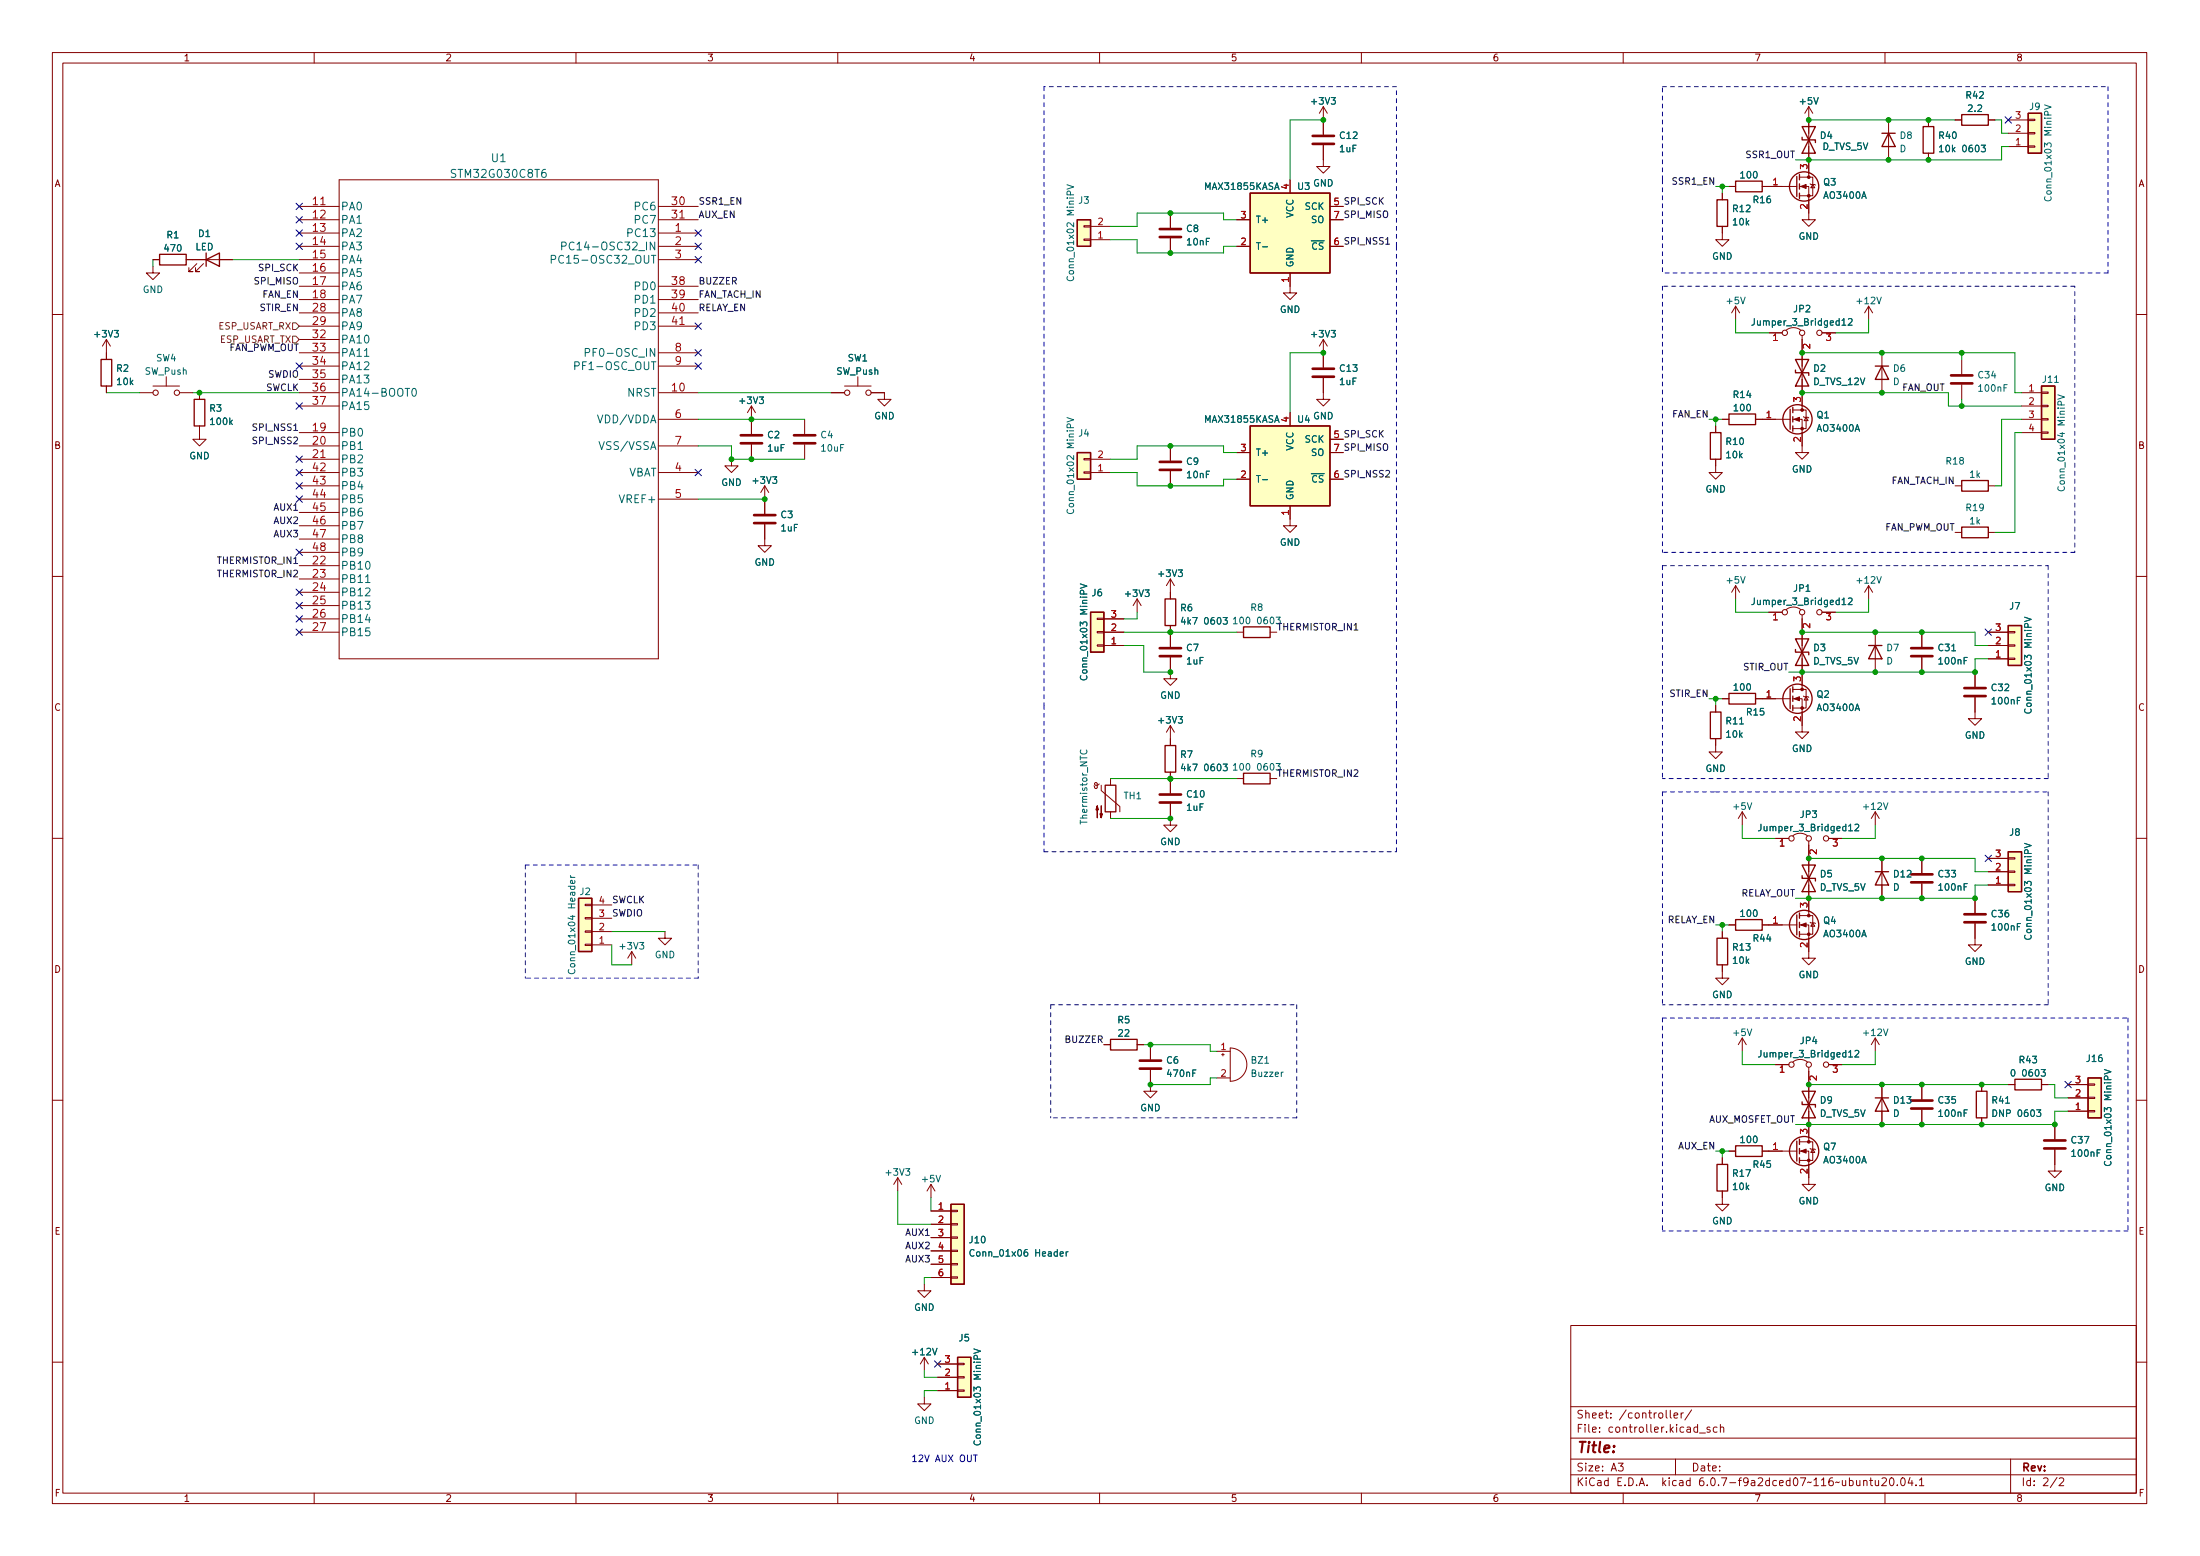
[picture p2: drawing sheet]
<svg xmlns="http://www.w3.org/2000/svg" width="420mm" height="297mm" viewBox="0 0 420 297" stroke-linecap="round" stroke-linejoin="round" font-family="sans-serif">
<g fill="none" stroke="#840000" stroke-width=".19">
<path d="M10 10h400v277h-400zM12 12h396v273h-396zM60 10v2M110 10v2M160 10v2M210 10v2M260 10v2M310 10v2M360 10v2M57.1 39.4h7.7M64.8 34.3h60.9v91.5h-60.9zM125.7 39.4h7.6"/>
<path d="M246.4 34.3v2.6M252.7 27.7v4.1h1.3l-1.3 1.3-1.2-1.3h1.2M252.7 20.4l-.7 1.2M252.7 20.4v5.3M252.7 20.4l.8 1.2M254 39.4h2.5M328.9 36.9v1.2M330.2 35.6h1.3M336.5 35.6h6.7M343.7 35.6h1.7v6.3h1.3l-1.3 1.3-1.2-1.3h1.2M343.7 33.8h2.5v3.6h-2.5M345.4 20.4v13.4"/>
<path d="M345.4 20.4l-.7 1.2M345.4 20.4l.8 1.2M345.7 35.1l1 .2M346.2 35.2l.4 .7h-.8zM360.7 22.9v7.6M368.3 22.9v1.3M368.3 29.2v1.3M373.4 22.9h1.2M379.7 22.9h1.3M383.5 28h3.8M383.5 25.4h3.8M383.5 22.9h3.8"/>
<path d="M387.3 22.8h1.3v.2h-1.3zM387.3 25.3h1.3v.3h-1.3zM387.3 27.8h1.3v.3h-1.3zM29.2 50.8v1.3h1.3l-1.3 1.3-1.3-1.3h1.3M29.2 49.6h1.3M35.6 49.6h8.8M37.6 50.3l-1.5 1.6h.7h-.7v-.8M38.9 50.3l-1.6 1.6h.8h-.8v-.8M57.1 47h7.7M57.1 41.9h7.7M57.1 44.5h7.7M57.1 49.6h7.7"/>
<path d="M57.1 52.1h7.7M57.1 54.6h7.7M57.1 57.2h7.7M57.1 59.7h7.7M125.7 47h7.6M125.7 41.9h7.6M125.7 44.5h7.6M125.7 49.6h7.6M125.7 54.6h7.6M125.7 57.2h7.6M125.7 59.7h7.6M207 43.1h1.3v.2h-1.3z"/>
<path d="M207 45.6h1.3v.3h-1.3zM208.3 45.8h3.8M208.3 43.2h3.8M223.5 40.7v2.8M223.5 45.5v2.8M236.2 47h2.6M236.2 41.9h2.6M246.4 52.1v3.8h1.2l-1.2 1.3-1.3-1.3h1.3M254 47h2.5M254 41.9h2.5M328.9 43.2v2.6h1.3l-1.3 1.2-1.2-1.2h1.2M331.5 58.5v2.5"/>
<path d="M331.5 58.5l-.8 1.2M331.5 58.5l.7 1.2M356.9 58.5v2.5M356.9 58.5l-.8 1.2M356.9 58.5l.7 1.2M10 60h2M20.3 64.8v3.8M20.3 73.7v1.3M20.3 64.8l-.7 1.3M20.3 64.8l.8 1.3M26.7 75h2.5M29.2 73.7h5.1"/>
<path d="M31.7 71.9v1.8M34.3 75h2.5M38.1 75v1.2M57.1 75h7.7M57.1 77.5h7.7M57.1 62.3h7.7M57.1 64.8h7.7M57.1 67.3h7.7M57.1 69.9h7.7M57.1 72.4h7.7M125.7 75h7.6M125.7 62.3h7.6"/>
<path d="M125.7 67.3h7.6M125.7 69.9h7.6M143.5 77.5l-.8 1.3M143.5 77.5v5.3M143.5 77.5l.8 1.3M158.7 75h2.6M161.3 73.7h5.1M163.8 71.9v1.8M166.4 75h2.5v1.2h1.3l-1.3 1.3-1.3-1.3h1.3M246.4 78.8v2.5M252.7 72.2v4h1.3l-1.3 1.3-1.2-1.3h1.2M252.7 64.8v5.3"/>
<path d="M252.7 64.8l-.7 1.3M252.7 64.8l.8 1.3M337.8 63.5h2.6M342.4 78.3h2.5v3.5h-2.5M344.2 64v14.3M344.4 79.5l1 .3M344.9 79.7l.4 .6h-.7zM348 63.5h2.5M359.4 67.3v7.7M374.6 68.6v2.8M374.6 73.4v2.8M386.1 75h3.8"/>
<path d="M386.1 77.5h3.8M389.9 79.9h1.3v.3h-1.3zM389.9 77.4h1.3v.2h-1.3zM389.9 74.8h1.3v.3h-1.3zM408 60h2M38.1 81.3v2.6h1.3l-1.3 1.2-1.3-1.2h1.3M57.1 92.7h7.7M57.1 82.6h7.7M57.1 90.2h7.7M57.1 87.7h7.7M57.1 85.1h7.7M57.1 95.3h7.7"/>
<path d="M57.1 97.8h7.7M125.7 80h7.6M125.7 90.2h7.6M125.7 85.1h7.6M125.7 95.3h7.6M139.7 87.7v1.2h1.3l-1.3 1.3-1.3-1.3h1.3M143.5 84.9v2.8M146 92.7l-.7 1.3M146 92.7v5.4M146 92.7l.8 1.3M153.7 80v2.8M153.7 84.9v2.8"/>
<path d="M207 87.5h1.3v.3h-1.3zM207 90.1h1.3v.2h-1.3zM208.3 90.2h3.8M208.3 87.7h3.8M223.5 85.1v2.8M223.5 90v2.7M236.2 91.5h2.6M236.2 86.4h2.6M246.4 96.6v3.8h1.2l-1.2 1.2-1.3-1.2h1.3M254 91.5h2.5M254 86.4h2.5M254 83.9h2.5"/>
<path d="M327.7 87.7v2.5h1.2l-1.2 1.3-1.3-1.3h1.3M327.7 81.3v1.3M328.9 80h1.3M335.3 80h6.6M342.4 80h1.8v6.4h1.2l-1.2 1.3-1.3-1.3h1.3M373.4 92.7h1.2M379.7 92.7h1.3M386.1 80h3.8M386.1 82.6h3.8M389.9 82.5h1.3v.2h-1.3zM10 110h2M57.1 118.1h7.7"/>
<path d="M57.1 108h7.7M57.1 110.5h7.7M57.1 113.1h7.7M57.1 115.6h7.7M57.1 100.4h7.7M57.1 102.9h7.7M57.1 105.4h7.7M146 100.1v4.1h1.3l-1.3 1.2-1.2-1.2h1.2M209.5 118h1.3v.3h-1.3zM210.8 118.1h3.8M217.2 114.3l-.8 1.3M217.2 114.3v2.6"/>
<path d="M217.2 114.3l.7 1.3M223.5 110.5v3.8M223.5 119.4v4.1M223.5 110.5l-.7 1.3M223.5 110.5l.8 1.3M331.5 111.8l-.8 1.3M331.5 111.8v2.5M331.5 111.8l.7 1.3M337.8 116.9h2.6M344.2 117.4v14.2M348 116.9h2.5M356.9 111.8l-.8 1.3"/>
<path d="M356.9 111.8v2.5M356.9 111.8l.7 1.3M373.4 101.6h1.2M379.7 101.6h1.3M408 110h2M57.1 120.7h7.7M209.5 120.6h1.3v.2h-1.3zM209.5 123.1h1.3v.3h-1.3zM210.8 120.7h3.8M210.8 123.2h3.8M223.5 125.5v4.1h1.3l-1.3 1.2-1.3-1.2h1.3M223.5 138.5v3.8"/>
<path d="M223.5 138.5l-.7 1.3M223.5 138.5l.8 1.3M236.2 120.7h1.3M242.6 120.7h1.2M327.7 134.7v1.2M328.9 133.4h1.3M335.3 133.4h6.6M342.4 133.4h1.8v6.3h1.2l-1.2 1.3-1.3-1.3h1.3M342.4 131.6h2.5v3.6h-2.5M344.4 132.9l1 .2M344.9 133l.4 .6h-.7zM358.1 120.7v7.6"/>
<path d="M367 120.7v2.8M367 125.5v2.8M377.2 133.1v4.1h1.3l-1.3 1.3-1.3-1.3h1.3M377.2 128.3v2.8M379.7 120.7h3.8M379.7 123.2h3.8M379.7 125.8h3.8M383.5 120.6h1.3v.2h-1.3zM383.5 123.1h1.3v.3h-1.3zM383.5 125.6h1.3v.3h-1.3zM209.9 149.6l-.2 .3h-.4l-.2-.1v-.3l.2-.1 .2 .2v.7l-.1 .2h-.3l-.2-.5M210.3 149.9v1l3.6 3.1v1"/>
<path d="M212.1 148.6v1.3M212.1 155v1.2M223.5 153.5v4h1.3l-1.3 1.3-1.3-1.3h1.3M223.5 147.4v4M236.2 148.6h1.3M242.6 148.6h1.2M327.7 141v2.5h1.2l-1.2 1.3-1.3-1.3h1.3M332.7 155v2.5M332.7 155l-.7 1.2M332.7 155l.8 1.2M358.1 155v2.5M358.1 155l-.7 1.2"/>
<path d="M358.1 155l.8 1.2M10 160h2M111.8 172.6h1.2v.3h-1.2zM111.8 175.2h1.2v.2h-1.2zM111.8 177.7h1.2v.3h-1.2zM113 177.8h3.8M113 175.3h3.8M113 172.8h3.8M127 177.8v1.3h1.3l-1.3 1.3-1.3-1.3h1.3M328.9 177.8v1.3M330.2 176.6h1.3M336.5 176.6h6.7"/>
<path d="M339.1 160.1h2.5M343.7 176.6h1.7v6.3h1.3l-1.3 1.3-1.2-1.3h1.2M343.7 174.8h2.5v3.5h-2.5M345.4 160.6v14.2M345.7 176.1l1 .2M346.2 176.2l.4 .6h-.8zM349.2 160.1h2.6M359.4 163.9v7.6M367 163.9v2.8M367 168.7v2.8M377.2 176.3v4.1h1.3l-1.3 1.2-1.3-1.2h1.3M377.2 171.5v2.8"/>
<path d="M379.7 168.9h3.8M379.7 166.4h3.8M379.7 163.9h3.8M383.5 163.7h1.3v.3h-1.3zM383.5 166.3h1.3v.2h-1.3zM383.5 168.8h1.3v.3h-1.3zM408 160h2M111.8 180.2h1.2v.3h-1.2zM113 180.4h3.8M120.6 181.6l-.7 1.3M120.6 181.6v2.6M120.6 181.6l.8 1.3"/>
<path d="M210.8 199.4h1.3M217.2 199.4h1.2M219.7 199.4v2.8M328.9 184.2v2.5h1.3l-1.3 1.3-1.2-1.3h1.2M332.7 198.2l-.7 1.2M332.7 198.2v2.5M332.7 198.2l.8 1.2M358.1 198.2v2.5M358.1 198.2l-.7 1.2M358.1 198.2l.8 1.2M10 210h2M219.7 204.3v4h1.3l-1.3 1.3-1.3-1.3h1.3"/>
<path d="M232.4 200.7h2.5M232.4 205.8h2.5M233.3 201.3h.5M233.6 201.1v.5M235 200.1a3.2 3.2 0 0 1 3.1 3.1 3.2 3.2 0 0 1-3.1 3.2zM330.2 219.7h1.3M336.5 219.7h6.7M339.1 203.2h2.5M343.7 219.7h1.7v6.4h1.3l-1.3 1.3-1.2-1.3h1.2M343.7 218h2.5v3.5h-2.5M345.4 203.7v14.3M345.7 219.2l1 .3"/>
<path d="M346.2 219.4l.4 .6h-.8zM349.2 203.2h2.6M359.4 207v7.7M367 207v2.8M367 211.9v2.8M378.5 207v1.3M378.5 213.4v1.3M383.5 207h1.3M389.9 207h1.3M392.4 219.5v4.1h1.3l-1.3 1.2-1.2-1.2h1.2M392.4 214.7v2.8M395 212.1h3.8"/>
<path d="M395 209.6h3.8M395 207h3.8M398.8 206.9h1.2v.3h-1.2zM398.8 209.5h1.2v.2h-1.2zM398.8 212h1.2v.3h-1.2zM408 210h2M171.4 224.8l-.7 1.3M171.4 224.8v2.6M171.4 224.8l.8 1.3M177.8 226.1l-.8 1.3M177.8 226.1v2.5M177.8 226.1l.8 1.3"/>
<path d="M177.8 231.2h3.8M177.8 233.7h3.8M177.8 236.3h3.8M177.8 238.8h3.8M181.6 238.7h1.3v.2h-1.3zM181.6 236.1h1.3v.3h-1.3zM181.6 233.6h1.3v.2h-1.3zM181.6 231h1.3v.3h-1.3zM328.9 227.4v2.5h1.3l-1.3 1.3-1.2-1.3h1.2M328.9 221v1.3M176.5 245.1v1.3h1.3l-1.3 1.3-1.2-1.3h1.2M176.5 259.1l-.7 1.3"/>
<path d="M176.5 259.1v2.6M176.5 259.1l.8 1.3M177.8 241.3h3.8M177.8 243.9h3.8M181.6 243.7h1.3v.3h-1.3zM181.6 241.2h1.3v.3h-1.3zM300 253h108v32h-108zM10 260h2M176.5 266.7v1.3h1.3l-1.3 1.3-1.2-1.3h1.2M179.1 265.5h3.8M179.1 262.9h3.8M179.1 260.4h3.8"/>
<path d="M182.9 260.3h1.2v.2h-1.2zM182.9 262.8h1.2v.3h-1.2zM182.9 265.3h1.2v.3h-1.2zM300 278.5h108M300 274.5h108M300 268.5h108M309.1 279.3h.9l-.5 .6 .4 .1v.7l-.2 .1-.6-.1M318.2 269.2v1.3l.2 .2M319 269.2v1.3l.2 .2M319.7 270.2l.7-.1-.1-.3-.4-.1-.2 .2 .1 .7h.5M320 278.5v3M321.1 269.7v1"/>
<path d="M321.5 269.7l-.3 .1-.1 .2M323.1 269.1l-1.3 2M324.6 273.6h1.1M326.6 272.5l-.4-.1-.2 .2 .1 .2 .5 .2v.3h-.6M327.9 272.5l-.4-.1-.3 .3 .2 .6h.5M328.6 272.6l.2-.2 .3 .1 .1 .9M328.6 271.9v1.5M384 278.5v6.5M408 260h2M60 285v2M110 285v2M160 285v2"/>
<path d="M210 285v2M260 285v2M300 281.5h108M310 285v2M355.9 282.8l.2-.2 .4 .1 .1 .9M355.9 282.6v1M357.1 282.6h.5M357.3 282.1v1.3l.3 .2M358.1 282.6l.1 .9 .4 .1 .2-.1M358.8 282.6v1M359.4 282.3l.6-.2 .2 .2 .1 .2-.9 1.1h.9M360 285v2"/>
<path d="M361.1 282.2l.1-.1a.8 .8 0 0 1 .5 .8 .8 .8 0 0 1-.5 .7 .99 .99 0 0 1-.1-1.4zM362.4 283.5v.1M363.2 282.2l.2-.1a.8 .8 0 0 1 .5 .8 .8 .8 0 0 1-.5 .7 1 1 0 0 1-.2-1.4zM364.8 282l-.4 1.1h1M365.1 282.6v1M365.9 283.5v.1M366.6 282.5l.4-.4v1.5M366.6 283.6h.8M392.9 282l-1.3 2M393.3 282.3l.5-.2 .3 .2v.2l-.9 1.1h.9"/>
<circle cx="29.7" cy="75" r=".51"/>
<circle cx="33.8" cy="75" r=".51"/>
<circle cx="161.8" cy="75" r=".51"/>
<circle cx="165.9" cy="75" r=".51"/>
<circle cx="340.9" cy="63.5" r=".51"/>
<circle cx="344.2" cy="63.5" r=".51"/>
<circle cx="347.5" cy="63.5" r=".51"/>
<circle cx="340.9" cy="116.9" r=".51"/>
<circle cx="344.2" cy="116.9" r=".51"/>
<circle cx="347.5" cy="116.9" r=".51"/>
<circle cx="342.1" cy="160.1" r=".51"/>
<circle cx="345.4" cy="160.1" r=".51"/>
<circle cx="348.7" cy="160.1" r=".51"/>
<circle cx="342.1" cy="203.2" r=".51"/>
<circle cx="345.4" cy="203.2" r=".51"/>
<circle cx="348.7" cy="203.2" r=".51"/>
</g>
<g fill="none" stroke="#840000" stroke-width=".25">
<path d="M238.8 36.9h15.2v15.2h-15.2zM327.9 38.1h2v5.1h-2zM331.5 34.6h5v2h-5zM343.2 33.7v3.8M343.7 33.3v1M343.7 35.1v1M343.7 36.9v1M344.2 26.2v.5h2.5v.5M344.2 24.2h2.5l-2.5 5h2.5zM359.4 25.4h2.5M360.7 25.4l1.2 2.6h-2.5zM367.3 24.2h2v5h-2z"/>
<path d="M374.6 21.9h5.1v2h-5.1zM387.3 21.6h2.6v7.6h-2.6zM30.5 48.6h5.1v2h-5.1zM39.4 49.6l2.5-1.3v2.5zM39.4 48.3v2.5M205.7 41.9h2.6v5.1h-2.6zM19.3 68.6h2v5.1h-2zM37.1 76.2h2v5.1h-2zM330.2 79h5.1v2.1h-5.1zM341.9 78.1v3.9M342.4 77.8v1M342.4 79.5v1.1"/>
<path d="M342.9 70.6v.6h2.5v.5M342.9 68.6h2.5l-2.5 5.1h2.5zM358.1 69.9h2.6M359.4 69.9l1.3 2.5h-2.6zM389.9 73.7h2.5v10.2h-2.5zM205.7 86.4h2.6v5.1h-2.6zM238.8 81.3h15.2v15.3h-15.2zM326.6 82.6h2.1v5.1h-2.1zM342.4 81.3v1M374.6 91.7h5.1v2.1h-5.1zM208.3 116.9h2.5v7.6h-2.5zM222.5 114.3h2v5.1h-2z"/>
<path d="M237.5 119.7h5.1v2h-5.1zM374.6 100.6h5.1v2.1h-5.1zM383.5 119.4h2.6v7.6h-2.6zM326.6 135.9h2.1v5.1h-2.1zM330.2 132.4h5.1v2h-5.1zM341.9 131.5v3.8M342.4 131.1v1M342.4 132.9v1M342.4 134.7v1M342.9 124v.5h2.5v.5M342.9 122h2.5l-2.5 5h2.5zM356.9 123.2h2.5"/>
<path d="M358.1 123.2l1.3 2.6h-2.5zM211.1 149.9h2v5.1h-2zM222.5 142.3h2v5.1h-2zM237.5 147.6h5.1v2h-5.1zM110.5 171.5h2.5v10.1h-2.5zM327.9 179.1h2v5.1h-2zM331.5 175.6h5v2h-5zM343.2 174.7v3.8M343.7 174.3v1M343.7 176.1v1M343.7 177.8v1.1M344.2 167.2v.5h2.5v.5"/>
<path d="M344.2 165.1h2.5l-2.5 5.1h2.5zM358.1 166.4h2.6M359.4 166.4l1.3 2.5h-2.6zM383.5 162.6h2.6v7.6h-2.6zM212.1 198.4h5.1v2h-5.1zM331.5 218.7h5v2.1h-5zM343.2 217.8v3.9M343.7 217.5v1M343.7 219.2v1.1M344.2 210.3v.6h2.5v.5M344.2 208.3h2.5l-2.5 5.1h2.5zM358.1 209.6h2.6"/>
<path d="M359.4 209.6l1.3 2.5h-2.6zM377.4 208.3h2.1v5.1h-2.1zM384.8 206h5.1v2.1h-5.1zM398.8 205.8h2.5v7.6h-2.5zM181.6 229.9h2.5v15.2h-2.5zM327.9 222.3h2v5.1h-2zM343.7 221v1M182.9 259.1h2.5v7.6h-2.5z"/>
<circle cx="344.6" cy="35.6" r="2.79"/>
<circle cx="343.3" cy="80" r="2.79"/>
<circle cx="343.3" cy="133.4" r="2.79"/>
<circle cx="344.6" cy="176.6" r="2.79"/>
<circle cx="344.6" cy="219.7" r="2.79"/>
</g>
<g fill="none" stroke="#840000" stroke-width=".51">
<path d="M250.7 27.5h4.1M250.7 25.9h4.1M221.5 45.2h4.1M221.5 43.7h4.1M250.7 71.9h4.1M250.7 70.4h4.1M372.6 73.2h4.1M372.6 71.7h4.1M141.5 84.6h4M141.5 83.1h4M144 99.9h4.1M144 98.3h4.1"/>
<path d="M151.6 84.6h4.1M151.6 83.1h4.1M221.5 89.7h4.1M221.5 88.2h4.1M221.5 125.3h4.1M221.5 123.7h4.1M365 125.3h4.1M365 123.7h4.1M375.2 132.9h4M375.2 131.4h4M221.5 153.2h4.1M221.5 151.7h4.1"/>
<path d="M365 168.4h4.1M365 166.9h4.1M375.2 176.1h4M375.2 174.5h4M217.7 204h4M217.7 202.5h4M365 211.6h4.1M365 210.1h4.1M390.4 219.2h4.1M390.4 217.7h4.1"/>
</g>
<g fill="none" stroke="#006464" stroke-width=".19">
<path d="M203.8 35.3l1.2 .4-1.2 .4M370.4 28.1l.4-.4v1.3M370.4 29h.7M378.4 27.7h.8l-.5 .5 .4 .1v.6l-.2 .1-.5-.1M390.5 20l1.2 .4-1.2 .5M390.6 37.6a.6 .6 0 0 0 .4 .8 .6 .6 0 0 0 .7-.6l-.1-.2M105.3 49.5h.7l.1-.3v-.3l-.3-.2h-.5v1.5M107.3 47l.7-.1 .1-.2v-.4l-.3-.1h-.5v1.5M109.6 46.3a.6 .6 0 0 0-.7 0 .6 .6 0 0 0-.2 .8 .56 .56 0 0 0 .3 .5 .56 .56 0 0 0 .6 0M203.9 52.8a.6 .6 0 0 0 .4 .8 .6 .6 0 0 0 .7-.6l-.1-.2M241.1 47.1h1M69.6 68h.9"/>
<path d="M78.9 74.2l.1-.1a.8 .8 0 0 1 .5 .8 .8 .8 0 0 1-.5 .7 1 1 0 0 1-.1-1.4zM109.8 69.9l.7-.1 .1-.2v-.4l-.3-.1h-.5v1.5M111.8 67.3l.7-.1 .1-.2v-.3l-.3-.2h-.5v1.5M203.8 79.7l1.2 .4-1.2 .5M335 60.8v1.1l-.4 .2M353 60.9l.5-.1 .2 .4-.8 .9h.8M393 75.4l1.3 .4-1.3 .4M203.9 97.3a.6 .6 0 0 0 .4 .8 .6 .6 0 0 0 .7-.6l-.1-.2M241.1 91.6h1M393.1 92.9a.6 .6 0 0 0 .4 .8 .6 .6 0 0 0 .8-.5l-.1-.3M69.8 111.2h.9M206.3 111.5l1.3 .4-1.3 .4"/>
<path d="M225.9 117.8l-.3 .9h.8M233.6 117.9h.8l-.4 .5 .3 .1v.5l-.2 .2-.5-.2M235.6 118.2l.3-.4v1.3M235.6 119.1h.7M243.7 117.8h.8l-.4 .5 .3 .1v.6l-.1 .1-.6-.1M335 114.2v1l-.4 .2M353 114.3l.5-.1 .2 .3-.8 .9h.8M386.7 117.8l1.2 .4-1.2 .5M206.4 129a.6 .6 0 0 0 .5 .8 .6 .6 0 0 0 .7-.6l-.1-.2M386.8 135.4a.6 .6 0 0 0 .4 .8 .6 .6 0 0 0 .7-.6l-.1-.2M206.4 143.2a.6 .6 0 0 0 .5 .8 .6 .6 0 0 0 .7-.6l-.1-.2M225.9 145.8l-.3 .9h.8"/>
<path d="M233.6 145.9h.8l-.4 .5 .3 .1v.5l-.2 .1-.5-.1M235.6 146.1l.3-.3v1.2M235.6 147h.7M243.7 145.8h.8l-.4 .4 .3 .2v.5l-.1 .1-.6-.1M336.3 157.3l-.1 1.1-.4 .2M354.3 157.5l.5-.2 .2 .4-.8 .9h.8M108.9 167.1l.3 .4M108.9 167.5h.9M109.7 168.1l.1 .4-.2 .1h-.6v-.5l.3-.1 .1 .6M386.7 161l1.2 .4-1.2 .4M386.8 178.5a.6 .6 0 0 0 .4 .9 .6 .6 0 0 0 .7-.6l-.1-.3M108.6 185.1a.6 .6 0 0 0 .5 .8 .6 .6 0 0 0 .7-.6l-.1-.2"/>
<path d="M336.3 200.5l-.1 1.1-.4 .2M354.3 200.6l.5-.1 .2 .4-.8 .9h.8M384.2 204.3l.2-.1a.68 .68 0 0 1 .4 .6 .68 .68 0 0 1-.4 .6l-.3-.4zM389.8 204.2h.8l-.4 .5 .4 .1v.5l-.2 .1-.6-.1M401.9 204.2l1.3 .4-1.3 .4M186 238.7a.6 .6 0 0 0-.8 .4 .6 .6 0 0 0 .6 .7l.2-.1M202.5 239.4l.6-.1-.1-.3h-.3l-.2 .1v.6h.5M203.6 239v.8M204 239l-.4 .2M402 221.7a.6 .6 0 0 0 .4 .8 .6 .6 0 0 0 .8-.5l-.2-.3M186 257.5l1.3 .4-1.3 .5M186.1 275.1a.6 .6 0 0 0 .4 .8 .6 .6 0 0 0 .8-.6l-.2-.2"/>
</g>
<g fill="#840000" stroke="#840000" stroke-width=".19">
<path d="M342.6 80l1.1-.3v.7z"/>
<path d="M343.9 35.6l1-.4v.8z"/>
<path d="M343.9 219.7l1-.3v.7z"/>
<path d="M209.5 153.8l.3 .8h-.5l.2-.8v2.3z"/>
<path d="M210.3 153.8v2.3l-.2-.7h.5l-.3 .7z"/>
<path d="M343.9 176.6l1-.4v.7z"/>
<path d="M342.6 133.4l1.1-.4v.8z"/>
<circle cx="344.2" cy="81.8" r=".25"/>
<circle cx="344.2" cy="78.3" r=".25"/>
<circle cx="345.4" cy="37.4" r=".25"/>
<circle cx="345.4" cy="33.8" r=".25"/>
<circle cx="345.4" cy="221.5" r=".25"/>
<circle cx="345.4" cy="218" r=".25"/>
<circle cx="345.4" cy="178.3" r=".25"/>
<circle cx="345.4" cy="174.8" r=".25"/>
<circle cx="344.2" cy="135.2" r=".25"/>
<circle cx="344.2" cy="131.6" r=".25"/>
</g>
<g fill="#ffffc2" stroke="#ffffc2" stroke-width=".19">
<path d="M389.9 73.7h2.5v10.2h-2.5z"/>
<path d="M205.7 41.9h2.6v5.1h-2.6z"/>
<path d="M205.7 86.4h2.6v5.1h-2.6z"/>
<path d="M238.8 81.3h15.2v15.3h-15.2z"/>
<path d="M387.3 21.6h2.6v7.6h-2.6z"/>
<path d="M181.6 229.9h2.5v15.2h-2.5z"/>
<path d="M238.8 36.9h15.2v15.2h-15.2z"/>
<path d="M398.8 205.8h2.5v7.6h-2.5z"/>
<path d="M208.3 116.9h2.5v7.6h-2.5z"/>
<path d="M383.5 162.6h2.6v7.6h-2.6z"/>
<path d="M383.5 119.4h2.6v7.6h-2.6z"/>
<path d="M110.5 171.5h2.5v10.1h-2.5z"/>
<path d="M182.9 259.1h2.5v7.6h-2.5z"/>
</g>
<path d="M55.9 61.6h.6l.6 .7-.6 .6h-.6zM55.9 64.2h.6l.6 .6-.6 .6h-.6z" fill="none" stroke="#725600" stroke-width=".19"/>
<path d="M264.7 46.6h.7" fill="none" stroke="#0f0f0f" stroke-width=".19"/>
<path d="M185.9 277.8h.7M186.3 277.8v1.2" fill="none" stroke="#0000c2" stroke-width=".19"/>
<g fill="none" stroke="#0000c2" stroke-width=".19" stroke-dasharray=".8 .8">
<path d="M199.4 16.5v90.2M266.7 16.5h-67.3M317.5 16.5h85.1M402.6 16.5v35.6M317.5 34.3v-17.8M317.5 34.3v17.8M266.7 47v-30.5M266.7 47v59.7M317.5 54.6v50.8M396.2 54.6h-78.7M402.6 52.1h-85.1M396.2 61v44.4"/>
<path d="M396.2 61v-6.4M199.4 106.7v28M317.5 108h73.7M317.5 108v40.6M391.2 108v40.6M396.2 105.4h-78.7M199.4 134.7v27.9M266.7 134.7v-28M317.5 151.2v40.6M317.5 151.2h10.2M327.7 151.2h63.5M391.2 151.2v40.6"/>
<path d="M391.2 148.6h-73.7M100.3 165.1v21.6M100.3 165.1h33M133.3 165.1v21.6M199.4 162.6h67.3M266.7 162.6v-27.9M133.3 186.7h-33M200.7 191.8h46.9M200.7 191.8v21.6M247.6 191.8v21.6M317.5 194.3h10.2M317.5 194.3v40.7"/>
<path d="M327.7 194.3h78.7M391.2 191.8h-73.7M406.4 194.3v40.7M247.6 213.4h-46.9M406.4 235h-88.9"/>
</g>
<g fill="none" stroke="#009600" stroke-width=".19">
<path d="M252.7 22.9h-6.3v11.4M327.7 35.6h2.5M328.9 35.6v1.3M345.4 22.9h28M381 22.9h1.3v2.5h1.2M383.5 28h-1.2v2.5h-39.4M29.2 49.6v1.2M44.4 49.6h12.7M212.1 45.8h5.1v2.5h16.5v-1.3h2.5M236.2 41.9h-2.5v-1.2h-16.5v2.5h-5.1M20.3 75h6.4M36.8 75h20.3"/>
<path d="M133.3 75h25.4M252.7 67.3h-6.3v11.5M331.5 61v2.5h6.3M344.2 75h27.9v2.5h14M344.2 67.3h40.6v7.7h1.3M356.9 61v2.5h-6.4M374.6 67.3v1.3M374.6 76.2v1.3M133.3 85.1h6.4v2.6h14M133.3 95.3h12.7M133.3 80h20.4M212.1 90.2h5.1v2.5h16.5v-1.2h2.5"/>
<path d="M236.2 86.4h-2.5v-1.3h-16.5v2.6h-5.1M326.4 80h2.5M327.7 80v1.3M386.1 80h-3.8v12.7h-1.3M386.1 82.6h-1.3v19h-3.8M217.2 116.9v1.2h-2.6M331.5 114.3v2.6h6.3M356.9 114.3v2.6h-6.4M214.6 123.2h3.8v5.1h5.1M214.6 120.7h21.6M223.5 120.7h.1M223.5 120.6v.1"/>
<path d="M326.4 133.4h2.5M327.7 133.4v1.3M344.2 120.7h33v2.5h2.5M379.7 125.8h-2.5v2.5h-35.6M212.1 156.2h11.4M212.1 148.6h24.1M223.5 148.7h.1M223.5 148.6v.1M332.7 157.5v2.6h6.4M358.1 157.5v2.6h-6.3M116.8 177.8h10.2M327.7 176.6h2.5"/>
<path d="M328.9 176.6v1.2M345.4 163.9h31.8v2.5h2.5M379.7 168.9h-2.5v2.6h-34.3M116.8 180.4v3.8h3.8M218.4 199.4h12.7v1.3h1.3M232.4 205.8h-1.3v1.2h-11.4M327.7 219.7h2.5M328.9 219.7v1.3M332.7 200.7v2.5h6.4M345.4 207h38.1M358.1 200.7v2.5h-6.3M391.2 207h1.2v2.6h2.6"/>
<path d="M395 212.1h-2.6v2.6h-49.5M171.4 227.4v6.3h6.4M177.8 228.6v2.6M177.8 243.9h-1.3v1.2M176.5 261.7v1.2h2.6M179.1 265.5h-2.6v1.2"/>
</g>
<g fill="none" stroke="#000084" stroke-width=".19">
<path d="M56.5 38.8l1.3 1.2M57.8 38.8l-1.3 1.2M382.9 22.3l1.2 1.2M384.1 22.3l-1.2 1.2M56.5 43.9l1.3 1.2M56.5 41.3l1.3 1.3M56.5 46.4l1.3 1.2M57.8 43.9l-1.3 1.2M57.8 41.3l-1.3 1.3M57.8 46.4l-1.3 1.2M132.7 49l1.3 1.2M132.7 43.9l1.3 1.2"/>
<path d="M132.7 46.4l1.3 1.2M134 49l-1.3 1.2M134 43.9l-1.3 1.2M134 46.4l-1.3 1.2M56.5 76.9l1.3 1.2M56.5 69.3l1.3 1.2M57.8 76.9l-1.3 1.2M57.8 69.3l-1.3 1.2M132.7 66.7l1.3 1.3M132.7 69.3l1.3 1.2M132.7 61.7l1.3 1.2M134 66.7l-1.3 1.3"/>
<path d="M134 69.3l-1.3 1.2M134 61.7l-1.3 1.2M56.5 94.7l1.3 1.2M56.5 87.1l1.3 1.2M56.5 89.6l1.3 1.2M56.5 92.1l1.3 1.3M57.8 94.7l-1.3 1.2M57.8 87.1l-1.3 1.2M57.8 89.6l-1.3 1.2M57.8 92.1l-1.3 1.3M132.7 89.6l1.3 1.2M134 89.6l-1.3 1.2"/>
<path d="M56.5 104.8l1.3 1.3M56.5 115l1.3 1.2M56.5 112.5l1.3 1.2M56.5 117.5l1.3 1.3M57.8 104.8l-1.3 1.3M57.8 115l-1.3 1.2M57.8 112.5l-1.3 1.2M57.8 117.5l-1.3 1.3M56.5 120.1l1.3 1.2M57.8 120.1l-1.3 1.2M379.1 120.1l1.2 1.2M380.3 120.1l-1.2 1.2"/>
<path d="M379.1 163.3l1.2 1.2M380.3 163.3l-1.2 1.2M394.4 206.4l1.2 1.3M395.6 206.4l-1.2 1.3M178.5 259.8l1.2 1.2M179.7 259.8l-1.2 1.2"/>
</g>
<g fill="#009600" stroke="#009600" stroke-width=".19">
<circle cx="143.5" cy="80" r=".46"/>
<circle cx="139.7" cy="87.7" r=".46"/>
<circle cx="143.5" cy="87.7" r=".46"/>
<circle cx="38.1" cy="75" r=".46"/>
<circle cx="223.5" cy="120.7" r=".46"/>
<circle cx="223.5" cy="128.3" r=".46"/>
<circle cx="223.5" cy="156.2" r=".46"/>
<circle cx="223.5" cy="148.7" r=".46"/>
<circle cx="223.5" cy="148.6" r=".46"/>
<circle cx="146" cy="95.3" r=".46"/>
<circle cx="223.5" cy="85.1" r=".46"/>
<circle cx="223.5" cy="92.7" r=".46"/>
<circle cx="223.5" cy="48.3" r=".46"/>
<circle cx="223.5" cy="40.7" r=".46"/>
<circle cx="252.7" cy="22.9" r=".46"/>
<circle cx="368.3" cy="30.5" r=".46"/>
<circle cx="345.4" cy="22.9" r=".46"/>
<circle cx="345.4" cy="30.5" r=".46"/>
<circle cx="360.7" cy="22.9" r=".46"/>
<circle cx="360.7" cy="30.5" r=".46"/>
<circle cx="368.3" cy="22.9" r=".46"/>
<circle cx="327.7" cy="80" r=".46"/>
<circle cx="359.4" cy="67.3" r=".46"/>
<circle cx="359.4" cy="75" r=".46"/>
<circle cx="374.6" cy="77.5" r=".46"/>
<circle cx="328.9" cy="35.6" r=".46"/>
<circle cx="374.6" cy="67.3" r=".46"/>
<circle cx="344.2" cy="67.3" r=".46"/>
<circle cx="344.2" cy="75" r=".46"/>
<circle cx="252.7" cy="67.3" r=".46"/>
<circle cx="367" cy="171.5" r=".46"/>
<circle cx="367" cy="163.9" r=".46"/>
<circle cx="328.9" cy="176.6" r=".46"/>
<circle cx="359.4" cy="163.9" r=".46"/>
<circle cx="359.4" cy="171.5" r=".46"/>
<circle cx="345.4" cy="171.5" r=".46"/>
<circle cx="377.2" cy="171.5" r=".46"/>
<circle cx="358.1" cy="120.7" r=".46"/>
<circle cx="344.2" cy="128.3" r=".46"/>
<circle cx="344.2" cy="120.7" r=".46"/>
<circle cx="377.2" cy="128.3" r=".46"/>
<circle cx="358.1" cy="128.3" r=".46"/>
<circle cx="327.7" cy="133.4" r=".46"/>
<circle cx="367" cy="120.7" r=".46"/>
<circle cx="367" cy="128.3" r=".46"/>
<circle cx="345.4" cy="207" r=".46"/>
<circle cx="345.4" cy="214.7" r=".46"/>
<circle cx="359.4" cy="214.7" r=".46"/>
<circle cx="367" cy="214.7" r=".46"/>
<circle cx="359.4" cy="207" r=".46"/>
<circle cx="328.9" cy="219.7" r=".46"/>
<circle cx="392.4" cy="214.7" r=".46"/>
<circle cx="378.5" cy="207" r=".46"/>
<circle cx="378.5" cy="214.7" r=".46"/>
<circle cx="367" cy="207" r=".46"/>
<circle cx="345.4" cy="163.9" r=".46"/>
<circle cx="219.7" cy="199.4" r=".46"/>
<circle cx="219.7" cy="207" r=".46"/>
</g>
<text font-size="2.8" fill="#840000" x="301" y="277.3">Title:</text>
<g font-size="2.1" fill="#006464">
<text x="86.6" y="33.9">STM32G030C8T6</text>
<text x="93.9" y="30.9">U1</text>
<text x="65" y="40.2">PA0</text>
<text x="121.4" y="40.2">PC6</text>
<text x="65" y="42.7">PA1</text>
<text x="65" y="45.2">PA2</text>
<text x="65" y="47.8">PA3</text>
<text x="109.5" y="47.8">PC14-OSC32_IN</text>
<text x="120.3" y="45.2">PC13</text>
<text x="121.4" y="42.7">PC7</text>
<text x="65" y="50.3">PA4</text>
<text x="65" y="52.9">PA5</text>
<text x="107.2" y="50.3">PC15-OSC32_OUT</text>
<text x="65" y="55.4">PA6</text>
<text x="65" y="57.9">PA7</text>
<text x="121.4" y="55.4">PD0</text>
<text x="121.4" y="57.9">PD1</text>
<text x="65" y="60.5">PA8</text>
<text x="65" y="63">PA9</text>
<text x="65" y="65.6">PA10</text>
<text x="121.4" y="60.5">PD2</text>
<text x="121.4" y="63">PD3</text>
<text x="65" y="68.1">PA11</text>
<text x="65" y="70.6">PA12</text>
<text x="110.9" y="70.6">PF1-OSC_OUT</text>
<text x="113.2" y="68.1">PF0-OSC_IN</text>
<text x="65" y="73.2">PA13</text>
<text x="65" y="75.7">PA14-BOOT0</text>
<text x="119.8" y="75.7">NRST</text>
<text x="65" y="83.3">PB0</text>
<text x="65" y="78.3">PA15</text>
<text x="114.6" y="80.8">VDD/VDDA</text>
<text x="65" y="85.9">PB1</text>
<text x="65" y="88.4">PB2</text>
<text x="115" y="85.9">VSS/VSSA</text>
<text x="65" y="91">PB3</text>
<text x="65" y="93.5">PB4</text>
<text x="119.8" y="91">VBAT</text>
<text x="65" y="96">PB5</text>
<text x="65" y="98.6">PB6</text>
<text x="65" y="101.1">PB7</text>
<text x="118.7" y="96">VREF+</text>
<text x="65" y="103.7">PB8</text>
<text x="65" y="106.2">PB9</text>
<text x="65" y="108.7">PB10</text>
<text x="65" y="111.3">PB11</text>
<text x="65" y="113.8">PB12</text>
<text x="65" y="116.4">PB13</text>
<text x="65" y="118.9">PB14</text>
<text x="65" y="121.4">PB15</text>
</g>
<g font-size="2.1" fill="#a90000">
<text x="59.8" y="39.2">11</text>
<text x="59.8" y="41.7">12</text>
<text x="128.4" y="39.2">30</text>
<text x="128.4" y="41.7">31</text>
<text x="59.8" y="44.2">13</text>
<text x="59.8" y="46.8">14</text>
<text x="129" y="44.2">1</text>
<text x="129" y="46.8">2</text>
<text x="59.8" y="49.3">15</text>
<text x="59.8" y="51.9">16</text>
<text x="129" y="49.3">3</text>
<text x="59.8" y="54.4">17</text>
<text x="59.8" y="56.9">18</text>
<text x="59.8" y="59.5">28</text>
<text x="128.4" y="54.4">38</text>
<text x="128.4" y="56.9">39</text>
<text x="128.4" y="59.5">40</text>
<text x="59.8" y="62">29</text>
<text x="59.8" y="64.6">32</text>
<text x="128.4" y="62">41</text>
<text x="59.8" y="67.1">33</text>
<text x="59.8" y="69.6">34</text>
<text x="129" y="67.1">8</text>
<text x="129" y="69.6">9</text>
<text x="59.8" y="72.2">35</text>
<text x="59.8" y="74.7">36</text>
<text x="59.8" y="77.3">37</text>
<text x="128.4" y="74.7">10</text>
<text x="59.8" y="82.3">19</text>
<text x="129" y="79.8">6</text>
<text x="59.8" y="84.9">20</text>
<text x="59.8" y="87.4">21</text>
<text x="59.8" y="90">42</text>
<text x="129" y="90">4</text>
<text x="129" y="84.9">7</text>
<text x="59.8" y="92.5">43</text>
<text x="59.8" y="95">44</text>
<text x="129" y="95">5</text>
<text x="59.8" y="97.6">45</text>
<text x="59.8" y="100.1">46</text>
<text x="59.8" y="107.7">22</text>
<text x="59.8" y="102.7">47</text>
<text x="59.8" y="105.2">48</text>
<text x="59.8" y="110.3">23</text>
<text x="59.8" y="112.8">24</text>
<text x="59.8" y="115.4">25</text>
<text x="59.8" y="117.9">26</text>
<text x="59.8" y="120.4">27</text>
</g>
<g font-size="2.1" fill="#840000">
<text x="301" y="273.5">File: controller.kicad_sch</text>
<text x="301" y="270.8">Sheet: /controller/</text>
<text x="301" y="280.9">Size: A3</text>
<text x="323" y="280.9">Date:</text>
<text x="386" y="280.9">Rev:</text>
<text x="301" y="283.7">KiCad E.D.A. kicad 6.0.7-f9a2dced07~116~ubuntu20.04.1</text>
<text x="386" y="283.7">Id: 2/2</text>
</g>
<g font-size="1.8" fill="#840000">
<text x="35" y="11.7">1</text>
<text x="85" y="11.7">2</text>
<text x="135" y="11.7">3</text>
<text x="185" y="11.7">4</text>
<text x="235" y="11.7">5</text>
<text x="285" y="11.7">6</text>
<text x="335" y="11.7">7</text>
<text x="385" y="11.7">8</text>
<text x="10.3" y="35.7">A</text>
<text x="408.3" y="35.7">A</text>
<text x="10.3" y="85.7">B</text>
<text x="408.3" y="85.7">B</text>
<text x="10.3" y="135.7">C</text>
<text x="408.3" y="135.7">C</text>
<text x="10.3" y="185.7">D</text>
<text x="408.3" y="185.7">D</text>
<text x="10.4" y="235.7">E</text>
<text x="408.4" y="235.7">E</text>
<text x="10.4" y="285.7">F</text>
<text x="35" y="286.7">1</text>
<text x="85" y="286.7">2</text>
<text x="135" y="286.7">3</text>
<text x="185" y="286.7">4</text>
<text x="235" y="286.7">5</text>
<text x="285" y="286.7">6</text>
<text x="335" y="286.7">7</text>
<text x="385" y="286.7">8</text>
<text x="408.4" y="285.7">F</text>
</g>
<g font-size="1.8" fill="#006464">
<text x="250.6" y="20">+3V3</text>
<text x="343.8" y="20">+5V</text>
<text x="375.6" y="18.8">R42</text>
<text x="376" y="21.4">2.2</text>
<text x="387.6" y="21">J9</text>
<text x="255.9" y="29">1uF</text>
<text x="256" y="26.5">C12</text>
<text x="347.7" y="26.5">D4</text>
<text x="348" y="28.6">D_TVS_5V</text>
<text x="362.8" y="29">D</text>
<text x="362.9" y="26.5">D8</text>
<text x="370.4" y="26.5">R40</text>
<text x="371.1" y="29">10k 0603</text>
<text x="250.8" y="35.6">GND</text>
<text x="332.5" y="34.1">100</text>
<text x="348.3" y="35.4">Q3</text>
<text x="206" y="38.9">J3</text>
<text x="230.2" y="36.2">MAX31855KASA</text>
<text x="247" y="41.6" transform="rotate(-90 247 41.6)">VCC</text>
<text x="247.9" y="36.2">U3</text>
<text x="249.3" y="40">SCK</text>
<text x="331" y="40.5">R12</text>
<text x="334.9" y="38.8">R16</text>
<text x="348.4" y="37.9">AO3400A</text>
<text x="391.8" y="37.7" transform="rotate(-90 391.8 37.7)">Conn_01x03 MiniPV</text>
<text x="31.9" y="45.5">R1</text>
<text x="37.3" y="47.8">LED</text>
<text x="37.9" y="45.2">D1</text>
<text x="226.6" y="44.3">C8</text>
<text x="226.8" y="46.8">10nF</text>
<text x="239.8" y="47.7">T-</text>
<text x="239.8" y="42.6">T+</text>
<text x="249.2" y="47.7">~{CS}</text>
<text x="250.4" y="42.6">SO</text>
<text x="331" y="43">10k</text>
<text x="343.5" y="45.8">GND</text>
<text x="31.5" y="48">470</text>
<text x="205.1" y="52.9" transform="rotate(-90 205.1 52.9)">Conn_01x02 MiniPV</text>
<text x="247" y="51.1" transform="rotate(-90 247 51.1)">GND</text>
<text x="327" y="49.6">GND</text>
<text x="27.2" y="55.9">GND</text>
<text x="244.4" y="59.7">GND</text>
<text x="329.9" y="58.1">+5V</text>
<text x="342.6" y="59.6">JP2</text>
<text x="354.8" y="58.1">+12V</text>
<text x="18.2" y="64.4">+3V3</text>
<text x="250.6" y="64.4">+3V3</text>
<text x="335.2" y="62.1">Jumper_3_Bridged12</text>
<text x="22.3" y="71">R2</text>
<text x="27.7" y="71.5">SW_Push</text>
<text x="29.8" y="69">SW4</text>
<text x="159.8" y="71.5">SW_Push</text>
<text x="161.9" y="69">SW1</text>
<text x="256" y="71">C13</text>
<text x="346.4" y="71">D2</text>
<text x="361.6" y="71">D6</text>
<text x="22.4" y="73.5">10k</text>
<text x="141.4" y="77.1">+3V3</text>
<text x="255.9" y="73.5">1uF</text>
<text x="331.1" y="76">R14</text>
<text x="346.4" y="73.5">D_TVS_12V</text>
<text x="361.5" y="73.5">D</text>
<text x="377.9" y="72.2">C34</text>
<text x="378" y="74.8">100nF</text>
<text x="390.2" y="73.1">J11</text>
<text x="40.1" y="78.6">R3</text>
<text x="40.3" y="81.1">100k</text>
<text x="146.6" y="83.7">C2</text>
<text x="156.8" y="83.7">C4</text>
<text x="166.9" y="80">GND</text>
<text x="206" y="83.3">J4</text>
<text x="230.2" y="80.7">MAX31855KASA</text>
<text x="247.9" y="80.7">U4</text>
<text x="250.8" y="80">GND</text>
<text x="331.3" y="78.5">100</text>
<text x="347" y="79.8">Q1</text>
<text x="347.2" y="82.4">AO3400A</text>
<text x="36.1" y="87.7">GND</text>
<text x="146.7" y="86.2">1uF</text>
<text x="156.9" y="86.2">10uF</text>
<text x="226.6" y="88.7">C9</text>
<text x="239.8" y="87">T+</text>
<text x="247" y="86.1" transform="rotate(-90 247 86.1)">VCC</text>
<text x="249.3" y="84.5">SCK</text>
<text x="250.4" y="87">SO</text>
<text x="329.7" y="84.9">R10</text>
<text x="329.8" y="87.5">10k</text>
<text x="371.8" y="88.7">R18</text>
<text x="137.7" y="92.7">GND</text>
<text x="144" y="92.3">+3V3</text>
<text x="226.8" y="91.3">10nF</text>
<text x="239.8" y="92.1">T-</text>
<text x="247" y="95.5" transform="rotate(-90 247 95.5)">GND</text>
<text x="249.2" y="92.1">~{CS}</text>
<text x="325.7" y="94">GND</text>
<text x="342.2" y="90.2">GND</text>
<text x="376.2" y="91.2">1k</text>
<text x="394.3" y="93" transform="rotate(-90 394.3 93)">Conn_01x04 MiniPV</text>
<text x="149.2" y="98.9">C3</text>
<text x="149.2" y="101.4">1uF</text>
<text x="205.1" y="97.3" transform="rotate(-90 205.1 97.3)">Conn_01x02 MiniPV</text>
<text x="375.6" y="97.6">R19</text>
<text x="376.2" y="100.1">1k</text>
<text x="144.1" y="108">GND</text>
<text x="244.4" y="104.2">GND</text>
<text x="208.6" y="113.8">J6</text>
<text x="215.1" y="113.9">+3V3</text>
<text x="221.4" y="110.1">+3V3</text>
<text x="329.9" y="111.4">+5V</text>
<text x="342.6" y="112.9">JP1</text>
<text x="354.8" y="111.4">+12V</text>
<text x="225.5" y="116.7">R6</text>
<text x="226.3" y="119.2">4k7 0603</text>
<text x="236.3" y="119.1">100 0603</text>
<text x="238.9" y="116.6">R8</text>
<text x="335.2" y="115.5">Jumper_3_Bridged12</text>
<text x="383.8" y="116.4">J7</text>
<text x="226.6" y="124.3">C7</text>
<text x="346.4" y="124.3">D3</text>
<text x="360.4" y="124.3">D7</text>
<text x="370.3" y="124.3">C31</text>
<text x="207.6" y="129.1" transform="rotate(-90 207.6 129.1)">Conn_01x03 MiniPV</text>
<text x="226.7" y="126.8">1uF</text>
<text x="331.3" y="131.8">100</text>
<text x="346.2" y="126.8">D_TVS_5V</text>
<text x="360.2" y="126.8">D</text>
<text x="370.4" y="126.8">100nF</text>
<text x="380.4" y="131.9">C32</text>
<text x="221.6" y="133.4">GND</text>
<text x="333.7" y="136.6">R15</text>
<text x="347" y="133.2">Q2</text>
<text x="347.2" y="135.7">AO3400A</text>
<text x="380.6" y="134.5">100nF</text>
<text x="388" y="135.4" transform="rotate(-90 388 135.4)">Conn_01x03 MiniPV</text>
<text x="221.4" y="138.1">+3V3</text>
<text x="329.7" y="138.3">R11</text>
<text x="329.8" y="140.8">10k</text>
<text x="342.2" y="143.5">GND</text>
<text x="375.2" y="141">GND</text>
<text x="225.5" y="144.7">R7</text>
<text x="226.3" y="147.2">4k7 0603</text>
<text x="236.3" y="147.1">100 0603</text>
<text x="238.9" y="144.5">R9</text>
<text x="325.7" y="147.4">GND</text>
<text x="214.7" y="152.6">TH1</text>
<text x="226.7" y="154.8">1uF</text>
<text x="226.7" y="152.2">C10</text>
<text x="331.1" y="154.6">+5V</text>
<text x="356" y="154.6">+12V</text>
<text x="207.6" y="157.1" transform="rotate(-90 207.6 157.1)">Thermistor_NTC</text>
<text x="221.6" y="161.3">GND</text>
<text x="336.4" y="158.7">Jumper_3_Bridged12</text>
<text x="343.9" y="156.1">JP3</text>
<text x="383.8" y="159.5">J8</text>
<text x="347.7" y="167.5">D5</text>
<text x="361.7" y="167.5">D12</text>
<text x="370.3" y="167.5">C33</text>
<text x="110.8" y="170.9">J2</text>
<text x="347.5" y="170">D_TVS_5V</text>
<text x="361.5" y="170">D</text>
<text x="370.4" y="170">100nF</text>
<text x="332.5" y="175">100</text>
<text x="334.9" y="179.7">R44</text>
<text x="348.3" y="176.4">Q4</text>
<text x="348.4" y="178.9">AO3400A</text>
<text x="380.4" y="175.1">C36</text>
<text x="380.6" y="177.6">100nF</text>
<text x="388" y="178.6" transform="rotate(-90 388 178.6)">Conn_01x03 MiniPV</text>
<text x="109.9" y="185" transform="rotate(-90 109.9 185)">Conn_01x04 Header</text>
<text x="118.6" y="181.2">+3V3</text>
<text x="125" y="182.9">GND</text>
<text x="331" y="181.4">R13</text>
<text x="331" y="184">10k</text>
<text x="375.2" y="184.2">GND</text>
<text x="327" y="190.5">GND</text>
<text x="343.5" y="186.7">GND</text>
<text x="213.5" y="195.3">R5</text>
<text x="213.6" y="197.9">22</text>
<text x="331.1" y="197.8">+5V</text>
<text x="356" y="197.8">+12V</text>
<text x="222.8" y="203">C6</text>
<text x="239" y="203">BZ1</text>
<text x="336.4" y="201.8">Jumper_3_Bridged12</text>
<text x="343.9" y="199.3">JP4</text>
<text x="385.7" y="203">R43</text>
<text x="398.6" y="202.7">J16</text>
<text x="223.1" y="205.6">470nF</text>
<text x="239.1" y="205.6">Buzzer</text>
<text x="384.6" y="205.5">0 0603</text>
<text x="217.7" y="212.1">GND</text>
<text x="347.5" y="213.2">D_TVS_5V</text>
<text x="347.7" y="210.7">D9</text>
<text x="361.5" y="213.2">D</text>
<text x="361.7" y="210.7">D13</text>
<text x="370.3" y="210.7">C35</text>
<text x="370.4" y="213.2">100nF</text>
<text x="380.5" y="210.7">R41</text>
<text x="381.1" y="213.2">DNP 0603</text>
<text x="332.5" y="218.2">100</text>
<text x="348.3" y="219.5">Q7</text>
<text x="395.7" y="218.3">C37</text>
<text x="395.8" y="220.8">100nF</text>
<text x="403.2" y="221.8" transform="rotate(-90 403.2 221.8)">Conn_01x03 MiniPV</text>
<text x="169.4" y="224.4">+3V3</text>
<text x="176.2" y="225.7">+5V</text>
<text x="331" y="224.6">R17</text>
<text x="331" y="227.2">10k</text>
<text x="334.9" y="222.9">R45</text>
<text x="348.4" y="222.1">AO3400A</text>
<text x="390.5" y="227.4">GND</text>
<text x="327" y="233.7">GND</text>
<text x="343.5" y="229.9">GND</text>
<text x="185.2" y="237.3">J10</text>
<text x="186.1" y="239.9">Conn_01x06 Header</text>
<text x="174.6" y="250.2">GND</text>
<text x="183.2" y="256.1">J5</text>
<text x="174.4" y="258.7">+12V</text>
<text x="174.6" y="271.8">GND</text>
<text x="187.3" y="275.1" transform="rotate(-90 187.3 275.1)">Conn_01x03 MiniPV</text>
</g>
<g font-size="1.8" fill="#a90000">
<text x="385" y="22.6">3</text>
<text x="385" y="27.7">1</text>
<text x="385" y="25.2">2</text>
<text x="338.6" y="35.3">1</text>
<text x="345.2" y="32.3" transform="rotate(-90 345.2 32.3)">3</text>
<text x="237" y="41.7">3</text>
<text x="246.1" y="36.1" transform="rotate(-90 246.1 36.1)">4</text>
<text x="254.8" y="39.2">5</text>
<text x="254.8" y="41.7">7</text>
<text x="345.2" y="39.9" transform="rotate(-90 345.2 39.9)">2</text>
<text x="209.7" y="45.5">1</text>
<text x="209.7" y="43">2</text>
<text x="237" y="46.8">2</text>
<text x="254.8" y="46.8">6</text>
<text x="246.1" y="53.9" transform="rotate(-90 246.1 53.9)">1</text>
<text x="338.6" y="65.1">1</text>
<text x="348.8" y="65.1">3</text>
<text x="345.7" y="66.6" transform="rotate(-90 345.7 66.6)">2</text>
<text x="343.9" y="76.7" transform="rotate(-90 343.9 76.7)">3</text>
<text x="387.5" y="74.7">1</text>
<text x="387.5" y="77.3">2</text>
<text x="246.1" y="80.5" transform="rotate(-90 246.1 80.5)">4</text>
<text x="254.8" y="83.6">5</text>
<text x="337.3" y="79.8">1</text>
<text x="387.5" y="79.8">3</text>
<text x="387.5" y="82.3">4</text>
<text x="209.7" y="90">1</text>
<text x="209.7" y="87.4">2</text>
<text x="237" y="86.1">3</text>
<text x="254.8" y="86.1">7</text>
<text x="343.9" y="84.3" transform="rotate(-90 343.9 84.3)">2</text>
<text x="237" y="91.2">2</text>
<text x="254.8" y="91.2">6</text>
<text x="246.1" y="98.3" transform="rotate(-90 246.1 98.3)">1</text>
<text x="212.2" y="117.9">3</text>
<text x="338.6" y="118.4">1</text>
<text x="345.7" y="119.9" transform="rotate(-90 345.7 119.9)">2</text>
<text x="348.8" y="118.4">3</text>
<text x="212.2" y="123">1</text>
<text x="212.2" y="120.4">2</text>
<text x="381.1" y="125.5">1</text>
<text x="381.1" y="123">2</text>
<text x="381.1" y="120.4">3</text>
<text x="343.9" y="130.1" transform="rotate(-90 343.9 130.1)">3</text>
<text x="337.3" y="133.1">1</text>
<text x="343.9" y="137.7" transform="rotate(-90 343.9 137.7)">2</text>
<text x="339.9" y="161.6">1</text>
<text x="350" y="161.6">3</text>
<text x="347" y="163.1" transform="rotate(-90 347 163.1)">2</text>
<text x="381.1" y="166.2">2</text>
<text x="381.1" y="163.6">3</text>
<text x="114.4" y="172.5">4</text>
<text x="345.2" y="173.2" transform="rotate(-90 345.2 173.2)">3</text>
<text x="381.1" y="168.7">1</text>
<text x="114.4" y="177.6">2</text>
<text x="114.4" y="175">3</text>
<text x="338.6" y="176.3">1</text>
<text x="114.4" y="180.1">1</text>
<text x="345.2" y="180.9" transform="rotate(-90 345.2 180.9)">2</text>
<text x="233.2" y="200.4">1</text>
<text x="233.2" y="205.5">2</text>
<text x="339.9" y="204.8">1</text>
<text x="347" y="206.3" transform="rotate(-90 347 206.3)">2</text>
<text x="350" y="204.8">3</text>
<text x="396.4" y="209.3">2</text>
<text x="396.4" y="206.8">3</text>
<text x="396.4" y="211.9">1</text>
<text x="338.6" y="219.5">1</text>
<text x="345.2" y="216.4" transform="rotate(-90 345.2 216.4)">3</text>
<text x="345.2" y="224" transform="rotate(-90 345.2 224)">2</text>
<text x="179.2" y="230.9">1</text>
<text x="179.2" y="233.5">2</text>
<text x="179.2" y="236">3</text>
<text x="179.2" y="238.5">4</text>
<text x="179.2" y="241.1">5</text>
<text x="179.2" y="243.6">6</text>
<text x="180.5" y="262.7">2</text>
<text x="180.5" y="260.1">3</text>
<text x="180.5" y="265.2">1</text>
</g>
<g font-size="1.8" fill="#0f0f0f">
<text x="319.6" y="35.2">SSR1_EN</text>
<text x="333.6" y="30.2">SSR1_OUT</text>
<text x="133.3" y="39.1">SSR1_EN</text>
<text x="133.3" y="41.6">AUX_EN</text>
<text x="254.8" y="39.2">5 SPI_SCK</text>
<text x="254.8" y="41.7">7 SPI_MISO</text>
<text x="254.8" y="46.8">6 SPI_NSS1</text>
<text x="49.6" y="51.8">SPI_SCK</text>
<text x="48.8" y="54.3">SPI_MISO</text>
<text x="49.7" y="59.4">STIR_EN</text>
<text x="50.1" y="56.8">FAN_EN</text>
<text x="133.3" y="56.8">FAN_TACH_IN</text>
<text x="133.3" y="54.3">BUZZER</text>
<text x="133.3" y="59.4">RELAY_EN</text>
<text x="43.5" y="67">FAN_PWM_OUT</text>
<text x="50.7" y="74.6">SWCLK</text>
<text x="51.2" y="72.1">SWDIO</text>
<text x="363.2" y="74.6">FAN_OUT</text>
<text x="48.7" y="82.2">SPI_NSS1</text>
<text x="254.8" y="83.6">5 SPI_SCK</text>
<text x="319.3" y="79.7">FAN_EN</text>
<text x="48.7" y="84.8">SPI_NSS2</text>
<text x="254.8" y="86.1">7 SPI_MISO</text>
<text x="254.8" y="91.2">6 SPI_NSS2</text>
<text x="361.1" y="92.4">FAN_TACH_IN</text>
<text x="52.4" y="97.5">AUX1</text>
<text x="52.4" y="100">AUX2</text>
<text x="359.7" y="101.3">FAN_PWM_OUT</text>
<text x="41.7" y="107.6">THERMISTOR_IN1</text>
<text x="52.4" y="102.6">AUX3</text>
<text x="41.7" y="110.2">THERMISTOR_IN2</text>
<text x="243.8" y="120.3">THERMISTOR_IN1</text>
<text x="332.9" y="128">STIR_OUT</text>
<text x="318.9" y="133">STIR_EN</text>
<text x="243.8" y="148.3">THERMISTOR_IN2</text>
<text x="116.8" y="172.4">SWCLK</text>
<text x="332.2" y="171.1">RELAY_OUT</text>
<text x="116.8" y="174.9">SWDIO</text>
<text x="318.2" y="176.2">RELAY_EN</text>
<text x="203.6" y="199.1">BUZZER</text>
<text x="326.1" y="214.3">AUX_MOSFET_OUT</text>
<text x="320.5" y="219.4">AUX_EN</text>
<text x="173.1" y="235.9">AUX1</text>
<text x="173.1" y="238.4">AUX2</text>
<text x="173.1" y="241">AUX3</text>
</g>
<g font-size="1.8" fill="#725600">
<text x="41.6" y="62.9">ESP_USART_RX</text>
<text x="41.8" y="65.4">ESP_USART_TX</text>
</g>
<text font-size="1.8" fill="#0000c2" x="174" y="279.1">12V AUX OUT</text>
</svg>
